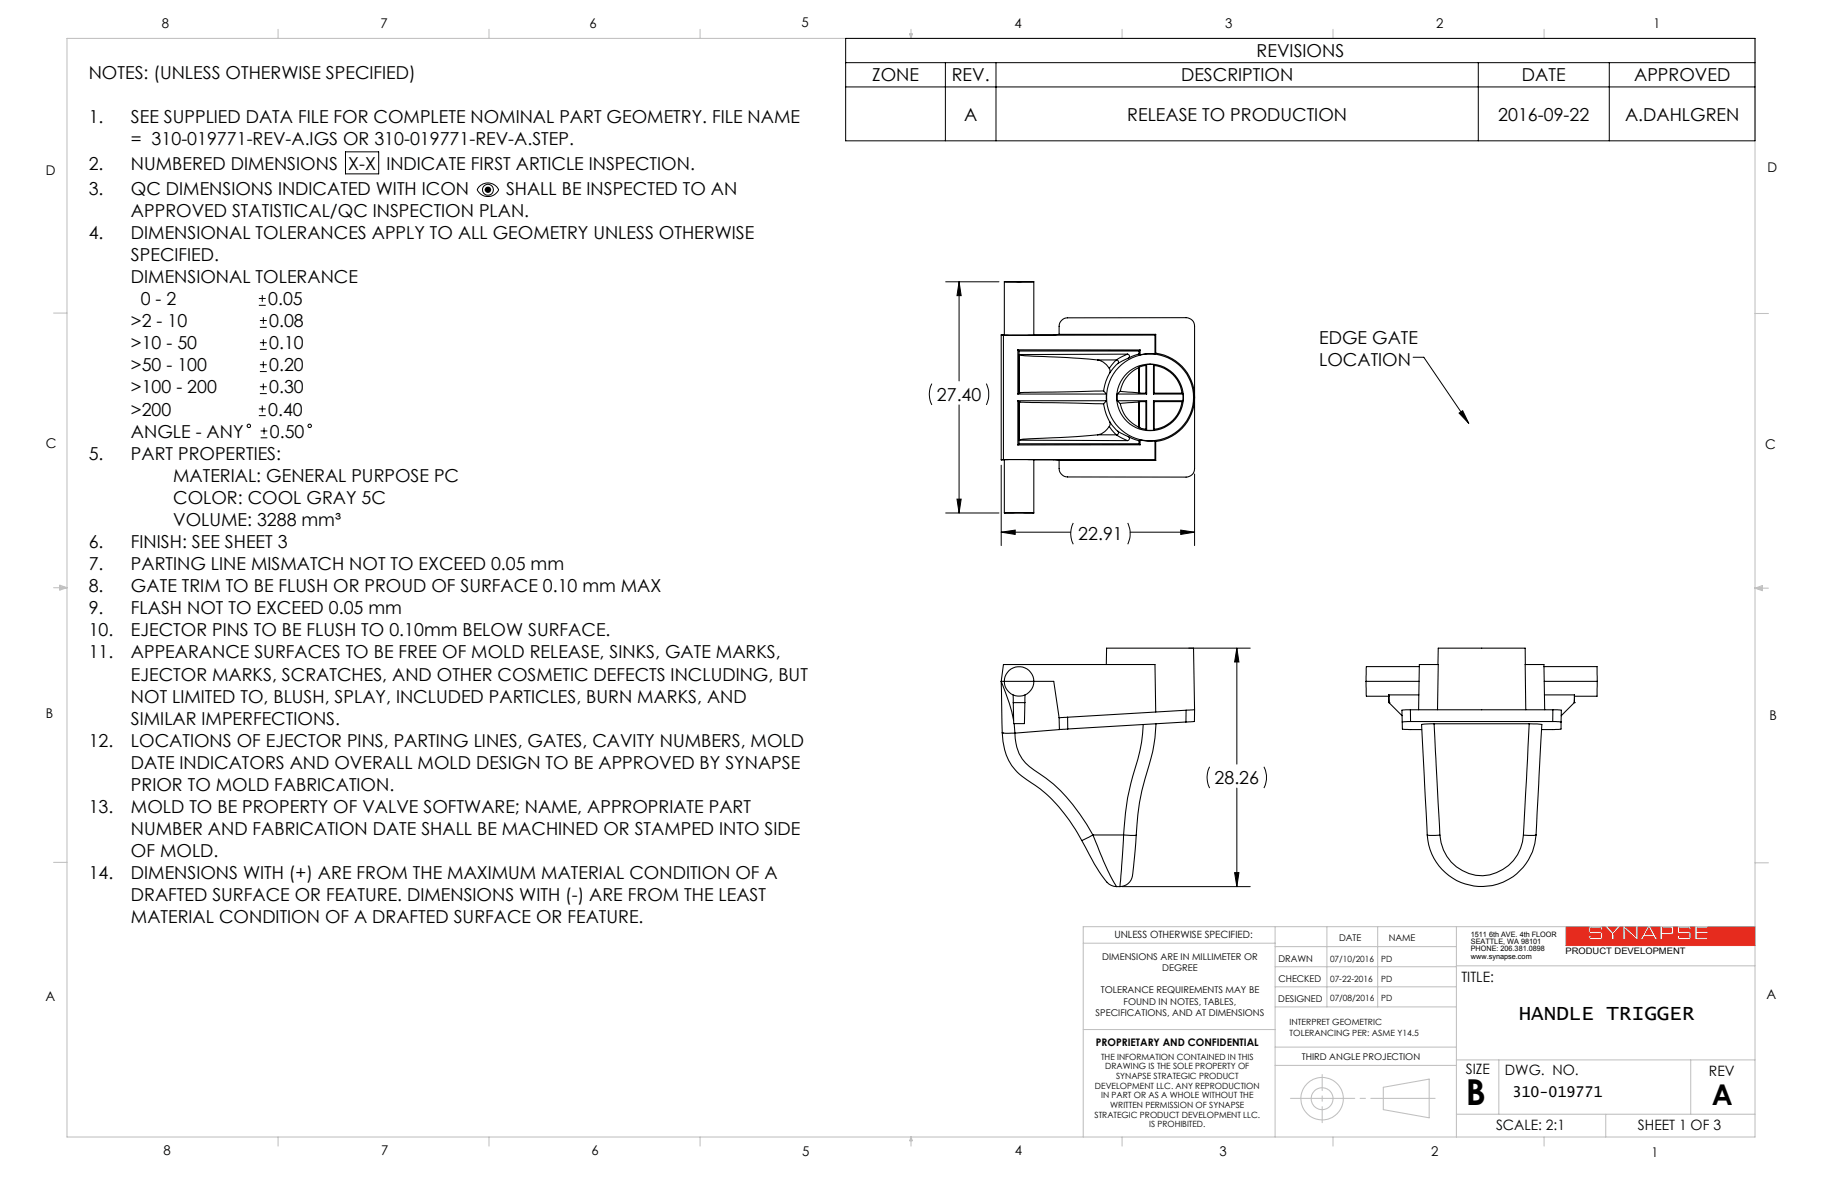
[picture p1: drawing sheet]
<svg xmlns="http://www.w3.org/2000/svg" width="432mm" height="279mm" viewBox="0 0 432 279" stroke-linecap="round" stroke-linejoin="round" font-family="sans-serif">
<path d="M381.1 219.6h2.2l-1.1 1.3zM385.1 219.6h2.6v2.3zM390.8 219.9l.8 1.5h-1.7zM394 219.9h2l.1 .9-.3 .2h-1.8zM381.9 222.7v-1.4l-1.5-1.7h-.8l.2 .8h-.5v-.5h-2.3v.9h2.5a1.47 1.47 0 0 1 0 1.8 4.5 4.5 0 0 1-2.8-.1l-.2-.8h.5v.5h2.3v-.9l-2.5-.1-.2-.2-.1-.5 .2-.9h-5.5v4.5h44.7v-4.5h-11.1v.3h-2.6v.9h2.6v.4h-2.6v1h2.6v.5h-3.1M381.9 222.7h.1M381.9 222.7h.6v-1.4l1.5-1.7h.6v3.1M384.6 222.7h.6l-.1-2.5 2.8 2.5h.3v-3.1h2.2l-1.7 3.1h.6l.4-.8h2.1l.5 .8h.6l-1.7-3.1h2.2v3.1h.6v-1.3l2.5-.1 .2-.5-.2-1.2h1.2l-.2 .9 .1 .5 .2 .2 2.5 .1v.9h-2.3v-.5h-.5l.2 .8a4.5 4.5 0 0 0 2.8 .1 1.47 1.47 0 0 0 0-1.8h-2.5v-.9h2.3v.5h.5l-.2-.8h1.1v3.1M384.6 222.7h.1M401.7 222.7h.1" fill="none" stroke="#e62b1e" stroke-width=".24"/>
<g fill="none" stroke="#c0c0c0" stroke-width=".25">
<path d="M15.9 9.1h400v260.4h-400zM65.9 6.9v2.2M115.9 6.9v2.2M165.9 6.9v2.2M215.6 8h.6l-.3 1.1zM215.7 8l.2 1.1M215.9 6.9v2.2M216 8l-.1 1.1M265.9 6.9v2.2M315.9 6.9v2.2M365.9 6.9v2.2M12.7 74.2h3.2"/>
<path d="M415.9 74.3h3.2M12.7 139.3h3.2M14.2 139.1l1.7 .2M14.2 138.7l1.7 .6-1.7 .5zM15.9 139.3l-1.7 .3M415.9 139.4h3.2M415.9 139.4l1.8-.6v1.2zM415.9 139.4l1.8 .3M417.7 139.2l-1.8 .2M12.7 204.4h3.2M302.2 219.6v49.9M314.5 219.6v19"/>
<path d="M326.5 219.6v19M345.2 219.6v49.9M415.9 204.5h3.2M415.9 219.6h-159.2v49.9M256.7 223.5h45.5M302.2 233.9h43M302.2 229.1h43M302.2 224.3h43M302.2 238.6h43M345.2 228.9h70.7M256.7 244h45.5M302.2 248.1h43"/>
<path d="M302.2 252.5h43M327.8 257.7l10.9-2v9.2l-10.9-1.9zM345.2 251.2h70.7M355.2 251.2v12.9M400.7 251.2v12.9M65.9 269.5v2.1M115.9 269.5v2.1M165.9 269.5v2.1M215.9 269.5v2.1M215.9 269.5l.3 .8h-.6zM265.9 269.5v2.1M315.9 269.5v2.1"/>
<path d="M345.2 264.1h70.7M365.9 269.5v2.1M380.5 264.1v5.4"/>
<circle cx="313.3" cy="260.4" r="2.6"/>
<circle cx="313.3" cy="260.4" r="5"/>
</g>
<path d="M305.3 260.3h35.4" fill="none" stroke="#c0c0c0" stroke-width=".25" stroke-dasharray="15.2 1.3 1.3 1.3" stroke-dashoffset="-.5"/>
<path d="M313.3 266.1v-11.5" fill="none" stroke="#c0c0c0" stroke-width=".25" stroke-dasharray="15.2 1.3 1.3 1.3" stroke-dashoffset="11.4"/>
<path d="M371.2 219.6v4.5h44.7v-4.5h-11.1v.3h-2.6v.9h2.6v.4h-2.6v1h2.6v.5h-3.1v-3.1h-1.1l.2 .8h-.5v-.5h-2.3v.9h2.3l.4 .2 .1 1.3-.5 .4h-2.3l-.3-.2-.2-.8h.5v.5h2.3v-.9l-2.6-.1-.2-.5v-.7l.2-.4h-1.2l.2 .3v1l-.3 .5h-2.4v1.3h-.6v-3.1h-2.2l1.7 3.1h-.6l-.5-.8h-2.1l-.4 .8h-.6l1.7-3.1h-2.2v3.1h-.3l-2.8-2.5 .1 2.5h-.6v-3.1h-.6l-1.5 1.7v1.4h-.6v-1.4l-1.5-1.7h-.8l.2 .8h-.5v-.5h-2.3v.9h2.3l.4 .2 .1 1.2-.5 .5h-2.3l-.4-.3-.1-.7h.5v.5h2.3v-.9l-2.6-.1-.2-.4v-.9l.2-.3zM381.1 219.6l1.1 1.3 1.1-1.3zM385.1 219.6l2.6 2.3v-2.3zM390.8 219.9l-.9 1.5h1.7zM394 219.9v1.1l2.1-.1-.1-1z" fill-rule="evenodd" fill="#e62b1e"/>
<g fill="none" stroke="#000" stroke-width=".24">
<path d="M200.4 9.1h215.5v24.3h-215.5zM200.4 14.9h215.5M224 14.9v18.5M236 14.9v18.5M350.3 14.9v18.5M381.4 14.9v18.5M81.9 36h7.8v5.2h-7.8zM200.4 20.6h215.5M113.1 45a2.83 2.83 0 0 1 2.5-1.6 2.83 2.83 0 0 1 2.6 1.6 2.83 2.83 0 0 1-2.6 1.6 2.83 2.83 0 0 1-2.5-1.6M61.3 72.4h1.7M61.3 70.7h1.7M61.6 77.6h1.6"/>
<path d="M61.6 76h1.6M62.2 69.9v1.6M62.4 75.1v1.7M224.1 66.8h12.6M227.3 66.8v23.5M227.3 66.8l.5 3.3h-1zM61.3 98.5h1.7M61.3 96.9h1.7M61.6 82.8h1.6M61.6 81.2h1.6M61.6 88.1h1.6M61.6 86.4h1.6"/>
<path d="M61.6 93.3h1.6M61.6 91.7h1.6M62.2 96.1v1.6M62.4 80.4v1.6M62.4 85.6v1.6M62.4 90.9v1.6M220.8 90.9l-.5 2a5.6 5.6 0 0 0 .5 3.1M227.3 96v25.6M233.8 90.9a5.9 5.9 0 0 1 0 5.1M334.9 84.7h2.5l10.7 15.6M345.8 97.9l.8-.6 1.5 3zM61.8 103.8h1.6"/>
<path d="M61.8 102.1h1.6M62.6 101.3v1.6M226.8 118.3h1l-.5 3.3zM237.3 110.2v19.1M283.1 112.3v17M224.1 121.6h12.6M237.3 126.1h16.5M237.3 126.1l3.3-.5v1zM254.4 123.9l-.4 1-.2 1.4 .2 1.7 .4 1M267.3 123.9a5.9 5.9 0 0 1 0 5.1M267.9 126.1h15.2M279.8 125.6l3.3 .5-3.3 .5z"/>
<path d="M281.7 153.6h14.6M293.1 153.6v27.5M293.1 153.6l.5 3.3h-1zM286.7 181.7l-.4 1-.2 1.3 .1 1.5 .5 1.3M293.1 186.8v23.3M299.5 181.7l.3 .7a5.6 5.6 0 0 1-.3 4.4M265.9 210.1h30.4M292.6 206.8h1l-.5 3.3z"/>
<circle cx="115.6" cy="45" r="1.3"/>
<circle cx="59" cy="100.9" r=".41"/>
<circle cx="73.4" cy="100.9" r=".41"/>
</g>
<g fill="#000">
<path d="M345.8 97.9l.8-.6 1.5 3z"/>
<path d="M115.1 44.4l-.2 .6 1.5-.1a.75 .75 0 0 0-.5-.7 .75 .75 0 0 0-.8 .2zM114.9 44.9a.78 .78 0 0 0 .7 .8 .78 .78 0 0 0 .8-.8z"/>
<path d="M293.1 153.6l.5 3.3h-1zM292.6 206.8h1l-.5 3.3zM227.3 66.8l.5 3.3h-1zM226.8 118.3h1l-.5 3.3zM237.3 126.1l3.3-.5v1zM279.8 125.6l3.3 .5-3.3 .5z"/>
</g>
<g fill="none" stroke="#000" stroke-width=".25">
<path d="M237.3 79.4h.7M237.3 79.4h.5M237.3 79.4v29.6M237.8 79.4v29.5M238 79.4h7M238 66.8h7M238 66.8v12.6M245 66.8v12.6M251 79.2a4 4 0 0 1 .4-3l.8-.7 .8-.2h28.1a1.99 1.99 0 0 1 2 2v33.8a1.99 1.99 0 0 1-2 2l-28.1-.1a2.05 2.05 0 0 1-2-2v-1.9M251 79.2l-6 .2M251 79.2h22.9M273.7 79.4v4.5"/>
<path d="M273.7 79.4h-35.9M273.9 79.2l-.2 .2M273.9 79.2v4.5M241.2 82.9h29M241.2 82.9v10.5M241.2 95v10.4M241.2 93.4h21M241.2 95h21M241.2 82.9l.3 .3M241.2 95l.3 .2M241.5 93.1h.1M241.5 95.2l20 .5"/>
<path d="M241.5 95.2h.1M241.5 83.2v9.9M241.5 95.2v10M241.5 93.1l-.3 .3M241.5 83.2h28.4M260.1 85.3a4 4 0 0 1 2.8 2M260.1 85.3h4.5M261.5 92.6l.7 .8M261.5 95.7l.1 .4a11.5 11.5 0 0 0 1.4 3.9M261.5 92.6l-20 .5M262.2 95l-.7 .7M262.2 93.4v1.6"/>
<path d="M262.9 87.3l.1 1.1M263 88.4a11.5 11.5 0 0 0-1.5 4.2M263 100l1.9 2.2M263 100l.1 .3-.2 .8M264.6 85.3a.5 .5 0 0 1 .4 .3 .5 .5 0 0 1-.1 .5M264.6 85.3l-1.7 2M264.8 93.4v1.6M264.8 95l.7 .6M264.8 93.4h6.9M264.8 95h6.9M264.9 86.1l-1.9 2.3M265.5 92.7l-.7 .7"/>
<path d="M265.5 95.6a7.8 7.8 0 0 0 4.4 5.7M265.5 92.7l4.4 .4M267.2 83.9a.5 .5 0 0 1 .5 .4 .5 .5 0 0 1-.3 .6M267.2 83.9l-2.6 1.4M267.2 83.9l-25.7 .1a43.3 43.3 0 0 0 8.4 .6l10.2 .7M267.4 84.9l-2.5 1.2M269.9 83.9l-2.5 1M269.9 87.1l-.2 .1a7.8 7.8 0 0 0-4.2 5.5M269.9 93.1h.1M269.9 95.2h.1M269.9 95.2l-4.4 .4M269.9 83.9l.3 .2"/>
<path d="M269.9 83.2v.7M269.9 95.2v6.1M269.9 93.1l.1 .1M270 87l-.1 6.1M270 93.2h1.6M270 95.2h-.1M270 95.2h1.6M270 87v6.2M270 95.2v6.2M270.2 82.9l-.3 .3M270.2 82.9v1.2M271.6 86.6l-1.6 .4"/>
<path d="M271.6 93.2l.1 .2M271.6 86.6v6.6M271.6 95.2v6.5M271.7 86.4h1.7M271.7 86.4l-.1 .2M271.7 86.4v7M271.7 95v7M271.7 95l-.1 .2M273.4 86.4l.1 .2M273.4 93.4h7M273.4 95h7M273.4 86.4v7"/>
<path d="M273.4 95v7M273.4 95l.1 .2M273.5 86.6a7.6 7.6 0 0 1 6.6 6.6M273.5 86.6v6.6M273.5 95.2v6.5M273.5 93.2l-.1 .2M273.5 93.2h6.6M273.5 95.2h6.6M273.7 83.9l-1.7-.1-1.8 .3M273.9 83.7a10.6 10.6 0 0 1 9.2 10.5 10.6 10.6 0 0 1-9.2 10.4M273.9 83.7l-.2 .2M280.1 95.2a7.6 7.6 0 0 1-6.6 6.5"/>
<path d="M280.1 93.2l.3 .2M280.4 93.4v1.6M280.4 95l-.3 .2M237.3 109h.7M237.8 108.9h35.9M237.8 108.9l-.5 .1M238 109h7M238 109v12.6M241.5 105.2l-.3 .2M241.5 105.2h28.4M245 109l6 .1M245 109v12.6"/>
<path d="M251 109.1h22.9M260.1 103l-6.8 .6-10.8 .5-1 .2 25.7 .1M260.1 103h4.5M262.9 101.1a4.1 4.1 0 0 1-2.8 1.9M262.9 101.1l1.7 1.9M264.6 103l2.6 1.4M264.9 102.2l2.5 1.3M264.9 102.2a.5 .5 0 0 1 .1 .5 .5 .5 0 0 1-.4 .3M267.4 103.5l2.5 1M267.4 103.5a.5 .5 0 0 1 .3 .5 .5 .5 0 0 1-.5 .4M269.9 101.3h.1M269.9 104.5v.7"/>
<path d="M269.9 101.3l.1 .1M269.9 105.2l.3 .2M270 101.4l1.6 .3M270.2 104.3l1.8 .2h1.7M270.2 104.3l-.3 .2M270.2 104.3v1.1M270.2 105.4h-29M271.6 101.7l.1 .3M271.7 102h1.7M273.5 101.7l-.1 .3M273.7 104.5l.2 .1M273.7 104.5v4.4"/>
<path d="M273.7 108.9l.2 .2M273.9 104.6v4.5M238 121.6h7M262.2 157.5l.1-3.9h20.6l.2 14.6M336.4 158h-12.6l-.1 3.5M340.8 157.5l.1-3.9h20.6v3.9M361.5 157.5h4.4l.2 10.7M361.5 157.5l.1 10.7M365.9 158h12.6v3.5M237.3 161.5a45.1 45.1 0 0 1 2.9 9.2M237.3 161.5l.2 12.2M237.3 161.5h12.4l1.3 8.6"/>
<path d="M237.3 161.5l.5-4h35.9l.2 11.2M237.5 173.7h3M237.5 173.7h.1M237.5 173.7a12.7 12.7 0 0 0 3.6 9.3l2.2 1.8a35.6 35.6 0 0 1 12 12.4l1.1 2M240.1 164.7v1.8M240.1 166.5h2.8M240.1 166.5l.1 5h2.6l.1-5M240.3 171.5l.2 2.2M240.5 173.7a9.6 9.6 0 0 0 4.6 8.8 36.6 36.6 0 0 1 12.4 12.8l1.5 2.6M242.9 164.7v1.8M251 170.1l.1 2.8M251.1 172.9l-10.6 .8"/>
<path d="M253 170l-2 .1M253 170v2.8M253 172.8l-1.9 .1M270.9 171.7a38.6 38.6 0 0 1-2.4 12.2 56.4 56.4 0 0 0-2.2 14M274 171.5a42.4 42.4 0 0 1-2.6 13.1 52.7 52.7 0 0 0-2.1 13.3M281.1 171.1l-28.1 1.7M281.1 168.3v2.8M281.1 168.3l-28.1 1.7M283.1 168.2v2.8l-2 .1M283.1 168.2l-2 .1M323.7 161.5l.1 3.5h5.3l.1 1.5M323.7 161.5h12.6"/>
<path d="M329.1 164.7v.3M329.1 164.7l.1 1.8M329.1 164.7h7.2M329.2 166.5h.1M329.2 166.5l3.1 3.1M332.3 171.1l.1 1.7 4.5 .1M334.3 168.2l-2.1 .1 .1 2.8M334.3 168.2v2.8M334.3 168.2h33.7M334.3 171l-2 .1M334.3 171h33.7M336.2 168.2l.2-10.7h4.5l-.2 10.7"/>
<path d="M339.9 171.5l-3 .2 1.3 26.2M339.9 171.5l1.3 26.4M339.9 171.5h22.5M362.4 171.5l3 .2-1.4 26.2M362.4 171.5l-1.4 26.4M366 161.5h12.5M366 164.7h7.1M368 171l2 .1M368 168.2l2 .1v2.8M368 168.2v2.8M370 171.1l-.1 1.7-4.6 .1M373.1 166.5h.1"/>
<path d="M373.1 166.5l-3.1 3.1M373.1 164.7v.3M373.1 164.7v1.8M373.1 165v1.5M378.5 161.5v3.5h-5.4M256.4 199.2a51.4 51.4 0 0 0 5.9 9.8l.1 .1a3.2 3.2 0 0 0 2.2 1M259 197.9l-2.6 1.3M259 197.9a70.6 70.6 0 0 0 5.6 12.1v.1M259 197.9h7.3M266.3 197.9h3M266.3 197.9l-.9 12.2M269.3 197.9l-.9 9.6"/>
<path d="M338.2 197.9h3M338.2 197.9a12.9 12.9 0 0 0 12.9 12.2 12.9 12.9 0 0 0 12.9-12.2M341.2 197.9a9.9 9.9 0 0 0 9.9 9.6 9.9 9.9 0 0 0 9.9-9.6M364 197.9h-3M264.6 210.1h.8M268.4 207.5a3.1 3.1 0 0 1-3 2.6"/>
<circle cx="272.5" cy="94.2" r="7.9"/>
<circle cx="272.6" cy="94.2" r="10.3"/>
<circle cx="241.5" cy="161.5" r="3.5"/>
</g>
<text font-size="8.5" x="347.4" y="261.8">B</text>
<text font-size="6.8" x="405.7" y="261.8">A</text>
<text font-size="4.9" x="359.9" y="241.8">HANDLE TRIGGER</text>
<g font-size="4.2">
<text x="297.8" y="13.6">REVISIONS</text>
<text x="21" y="18.7">NOTES: (UNLESS OTHERWISE SPECIFIED)</text>
<text x="206.7" y="19.3">ZONE</text>
<text x="225.6" y="19.3">REV.</text>
<text x="279.9" y="19.3">DESCRIPTION</text>
<text x="360.7" y="19.3">DATE</text>
<text x="387.3" y="19.3">APPROVED</text>
<text x="21" y="29.2">1.</text>
<text x="31" y="29.2">SEE SUPPLIED DATA FILE FOR COMPLETE NOMINAL PART GEOMETRY. FILE NAME</text>
<text x="228.5" y="28.6">A</text>
<text x="267.2" y="28.6">RELEASE TO PRODUCTION</text>
<text x="355.1" y="28.6">2016-09-22</text>
<text x="385.1" y="28.6">A.DAHLGREN</text>
<text x="31" y="34.4">= 310-019771-REV-A.IGS OR 310-019771-REV-A.STEP.</text>
<text x="21" y="40.3">2.</text>
<text x="31" y="40.3">NUMBERED DIMENSIONS</text>
<text x="82.5" y="40.3">X-X</text>
<text x="91.6" y="40.3">INDICATE FIRST ARTICLE INSPECTION.</text>
<text x="21" y="46.2">3.</text>
<text x="31" y="46.1">QC DIMENSIONS INDICATED WITH ICON</text>
<text x="119.9" y="46.2">SHALL BE INSPECTED TO AN</text>
<text x="31" y="51.4">APPROVED STATISTICAL/QC INSPECTION PLAN.</text>
<text x="21" y="56.6">4.</text>
<text x="31" y="56.6">DIMENSIONAL TOLERANCES APPLY TO ALL GEOMETRY UNLESS OTHERWISE</text>
<text x="31" y="61.8">SPECIFIED.</text>
<text x="31" y="67.1">DIMENSIONAL TOLERANCE</text>
<text x="31" y="77.5">&gt;2 - 10</text>
<text x="33.4" y="72.3">0 - 2</text>
<text x="63.6" y="72.3">0.05</text>
<text x="63.8" y="77.6">0.08</text>
<text x="31" y="82.8">&gt;10 - 50</text>
<text x="63.8" y="82.8">0.10</text>
<text x="312.6" y="81.5">EDGE GATE</text>
<text x="31" y="88">&gt;50 - 100</text>
<text x="63.8" y="88">0.20</text>
<text x="312.6" y="86.8">LOCATION</text>
<text x="31" y="93.2">&gt;100 - 200</text>
<text x="63.8" y="93.3">0.30</text>
<text x="222" y="95">27.40</text>
<text x="31" y="98.5">&gt;200</text>
<text x="63.6" y="98.5">0.40</text>
<text x="31" y="103.7">ANGLE - ANY</text>
<text x="64" y="103.7">0.50</text>
<text x="21" y="109">5.</text>
<text x="31" y="109">PART PROPERTIES:</text>
<text x="41" y="114.2">MATERIAL: GENERAL PURPOSE PC</text>
<text x="41" y="119.4">COLOR: COOL GRAY 5C</text>
<text x="41" y="124.6">VOLUME: 3288 mm³</text>
<text x="21" y="129.9">6.</text>
<text x="31" y="129.9">FINISH: SEE SHEET 3</text>
<text x="255.5" y="128">22.91</text>
<text x="21" y="135.1">7.</text>
<text x="31" y="135.1">PARTING LINE MISMATCH NOT TO EXCEED 0.05 mm</text>
<text x="21" y="140.3">8.</text>
<text x="31" y="140.3">GATE TRIM TO BE FLUSH OR PROUD OF SURFACE 0.10 mm MAX</text>
<text x="21" y="145.6">9.</text>
<text x="31" y="145.6">FLASH NOT TO EXCEED 0.05 mm</text>
<text x="21" y="150.8">10.</text>
<text x="31" y="150.8">EJECTOR PINS TO BE FLUSH TO 0.10mm BELOW SURFACE.</text>
<text x="21" y="156">11.</text>
<text x="31" y="156">APPEARANCE SURFACES TO BE FREE OF MOLD RELEASE, SINKS, GATE MARKS,</text>
<text x="31" y="161.3">EJECTOR MARKS, SCRATCHES, AND OTHER COSMETIC DEFECTS INCLUDING, BUT</text>
<text x="31" y="166.5">NOT LIMITED TO, BLUSH, SPLAY, INCLUDED PARTICLES, BURN MARKS, AND</text>
<text x="31" y="171.7">SIMILAR IMPERFECTIONS.</text>
<text x="21" y="177">12.</text>
<text x="31" y="177">LOCATIONS OF EJECTOR PINS, PARTING LINES, GATES, CAVITY NUMBERS, MOLD</text>
<text x="31" y="182.2">DATE INDICATORS AND OVERALL MOLD DESIGN TO BE APPROVED BY SYNAPSE</text>
<text x="287.9" y="185.8">28.26</text>
<text x="31" y="187.4">PRIOR TO MOLD FABRICATION.</text>
<text x="21" y="192.7">13.</text>
<text x="31" y="192.7">MOLD TO BE PROPERTY OF VALVE SOFTWARE; NAME, APPROPRIATE PART</text>
<text x="31" y="197.9">NUMBER AND FABRICATION DATE SHALL BE MACHINED OR STAMPED INTO SIDE</text>
<text x="31" y="203.1">OF MOLD.</text>
<text x="21" y="208.4">14.</text>
<text x="31" y="208.4">DIMENSIONS WITH (+) ARE FROM THE MAXIMUM MATERIAL CONDITION OF A</text>
<text x="31" y="213.6">DRAFTED SURFACE OR FEATURE. DIMENSIONS WITH (-) ARE FROM THE LEAST</text>
<text x="31" y="218.8">MATERIAL CONDITION OF A DRAFTED SURFACE OR FEATURE.</text>
</g>
<text font-size="3.5" x="358.5" y="259.9">310-019771</text>
<g font-size="3.4">
<text x="346.3" y="232.8">TITLE:</text>
<text x="347.4" y="254.6">SIZE</text>
<text x="356.6" y="254.8">DWG. NO.</text>
<text x="405" y="254.9">REV</text>
<text x="354.6" y="267.8">SCALE: 2:1</text>
<text x="388.2" y="267.8">SHEET 1 OF 3</text>
</g>
<g font-size="3.2">
<text x="38.3" y="6.7">8</text>
<text x="90.2" y="6.7">7</text>
<text x="139.7" y="6.5">6</text>
<text x="190" y="6.5">5</text>
<text x="240.4" y="6.5">4</text>
<text x="290.4" y="6.7">3</text>
<text x="340.4" y="6.5">2</text>
<text x="391.9" y="6.7">1</text>
<text x="10.9" y="41.6">D</text>
<text x="418.9" y="40.7">D</text>
<text x="10.9" y="106.3">C</text>
<text x="418.4" y="106.4">C</text>
<text x="10.8" y="170.2">B</text>
<text x="419.4" y="170.6">B</text>
<text x="10.8" y="237.2">A</text>
<text x="418.6" y="236.8">A</text>
<text x="38.8" y="273.8">8</text>
<text x="90.4" y="273.8">7</text>
<text x="140.2" y="273.8">6</text>
<text x="190.1" y="273.9">5</text>
<text x="240.5" y="273.8">4</text>
<text x="289" y="273.9">3</text>
<text x="339.1" y="273.8">2</text>
<text x="391.4" y="274.1">1</text>
</g>
<text font-size="2.5" x="259.7" y="247.8">PROPRIETARY AND CONFIDENTIAL</text>
<text font-size="2.4" x="264.1" y="222.4">UNLESS OTHERWISE SPECIFIED:</text>
<g font-size="2.2">
<text x="261.2" y="227.5">DIMENSIONS ARE IN MILLIMETER OR</text>
<text x="317.4" y="223">DATE</text>
<text x="329.1" y="222.9">NAME</text>
<text x="275.4" y="230.1">DEGREE</text>
<text x="303" y="228.1">DRAWN</text>
<text x="303" y="232.8">CHECKED</text>
<text x="260.9" y="235.4">TOLERANCE REQUIREMENTS MAY BE</text>
<text x="266.3" y="238.1">FOUND IN NOTES, TABLES,</text>
<text x="302.9" y="237.4">DESIGNED</text>
<text x="259.7" y="240.7">SPECIFICATIONS, AND AT DIMENSIONS</text>
<text x="308.5" y="251.3">THIRD ANGLE PROJECTION</text>
</g>
<text font-size="2.1" x="371" y="226">PRODUCT DEVELOPMENT</text>
<g font-size="2">
<text x="315.2" y="228">07/10/2016</text>
<text x="327.3" y="228">PD</text>
<text x="315.2" y="232.7">07-22-2016</text>
<text x="327.3" y="232.7">PD</text>
<text x="315.2" y="237.3">07/08/2016</text>
<text x="327.3" y="237.3">PD</text>
<text x="305.6" y="242.9">INTERPRET GEOMETRIC</text>
<text x="305.6" y="245.4">TOLERANCING PER: ASME Y14.5</text>
<text x="260.9" y="251.1">THE INFORMATION CONTAINED IN THIS</text>
<text x="259.5" y="258">DEVELOPMENT LLC. ANY REPRODUCTION</text>
<text x="261.9" y="253.4">DRAWING IS THE SOLE PROPERTY OF</text>
<text x="264.5" y="255.7">SYNAPSE STRATEGIC PRODUCT</text>
<text x="261" y="260.3">IN PART OR AS A WHOLE WITHOUT THE</text>
<text x="263.1" y="262.5">WRITTEN PERMISSION OF SYNAPSE</text>
<text x="259.4" y="264.8">STRATEGIC PRODUCT DEVELOPMENT LLC.</text>
<text x="272.4" y="267.1">IS PROHIBITED.</text>
</g>
<g font-size="1.8">
<text x="348.6" y="222">1511 6th AVE. 4th FLOOR</text>
<text x="348.6" y="223.7">SEATTLE, WA 98101</text>
<text x="348.6" y="225.5">PHONE: 206.381.0898</text>
<text x="348.6" y="227.2">www.synapse.com</text>
</g>
</svg>
